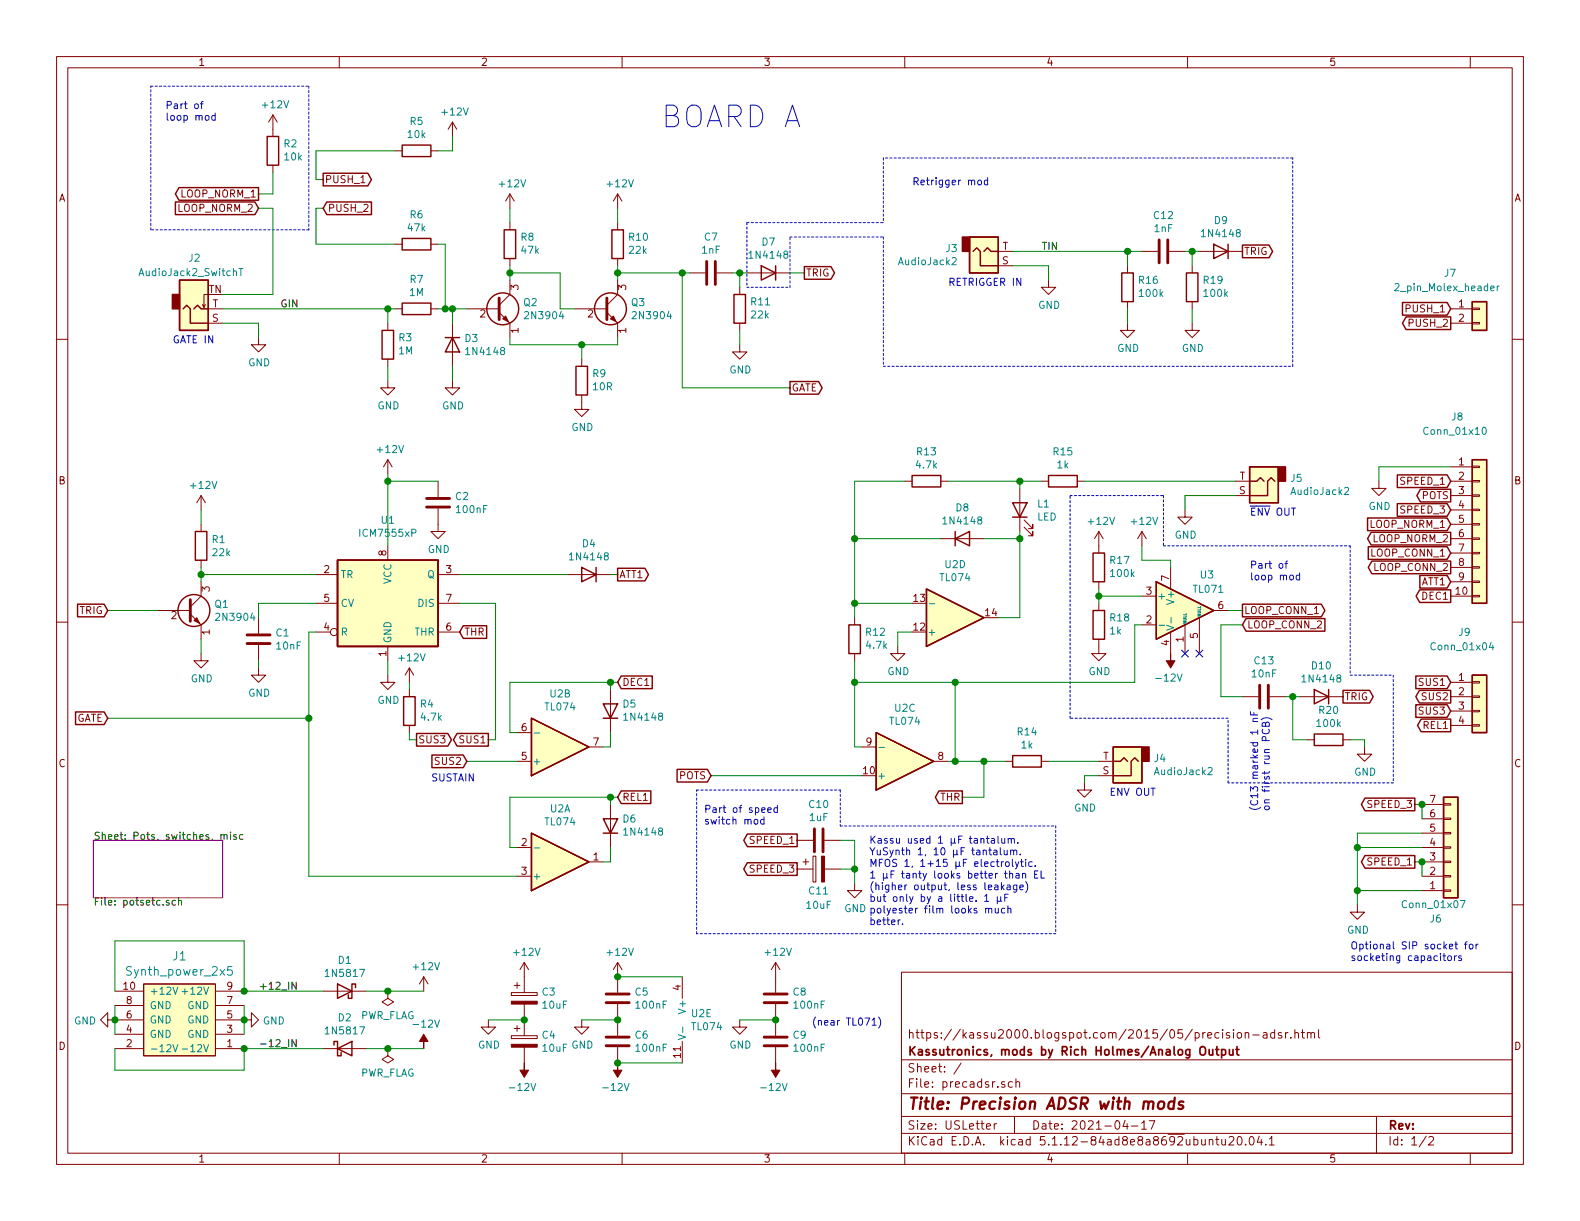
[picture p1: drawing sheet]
<svg xmlns="http://www.w3.org/2000/svg" width="279mm" height="216mm" viewBox="0 0 279 216" stroke-linecap="round" stroke-linejoin="round" font-family="sans-serif">
<g fill="none" stroke="#840000" stroke-width=".18">
<path d="M10 10h259.4v195.9h-259.4zM12 12h255.4v191.9h-255.4zM60 10v2M110 10v2M160 10v2M210 10v2M260 10v2M48.3 20.3l-.8 1.3M48.3 20.3v3.8M48.3 29.2v1.3M48.3 20.3l.7 1.3M69.8 26.7h1.3"/>
<path d="M76.2 26.7h1.3M80 21.6l-.8 1.3M80 21.6v2.5M80 21.6l.8 1.3M90.2 34.3l-.8 1.3M90.2 34.3v2.5M90.2 39.4v1.2M90.2 34.3l.7 1.3M109.2 34.3v2.5M109.2 39.4v1.2M109.2 34.3l-.7 1.3M109.2 34.3l.8 1.3"/>
<path d="M10 60h2M36.3 53.8l-.2 .6M36.8 52.1h-.7v2.3l-.3-.6M36.8 54.6h2.6M36.8 57.2h2.6M45.7 59.7v1.3h1.3l-1.3 1.2-1.3-1.2h1.3M68.6 57.2v1.2M69.8 54.6h1.3M69.8 43.2h1.3M76.2 54.6h1.3M76.2 43.2h1.3M80 57.2v7.6"/>
<path d="M82.5 54.6h5.8M88.3 55.2l1.9 2v2.5M90.2 45.7v1.3M90.2 49.5v2.6l-1.9 1.9M101.6 54.6h5.7M107.3 55.2l1.9 2v2.5M109.2 45.7v1.3M109.2 49.5v2.6l-1.9 1.9M121.9 48.3h2.8M126.7 48.3h2.8M130.8 50.8v1.3M130.8 57.2v1.2"/>
<path d="M132.1 48.3h7.6M176.5 44.5h2.6M176.5 47h2.6M185.4 49.5v1.3h1.3l-1.3 1.3-1.3-1.3h1.3M199.4 57.2v1.2h1.3l-1.3 1.3-1.3-1.3h1.3M199.4 47v1.3M199.4 53.3v1.3M201.9 44.5h2.8M206.8 44.5h2.7M210.8 57.2v1.2h1.3l-1.3 1.3-1.3-1.3h1.3M210.8 47v1.3M210.8 53.3v1.3"/>
<path d="M212.1 44.5h7.6M256.5 54.6h3.8M256.5 57.2h3.8M260.3 57h1.3v.3h-1.3zM260.3 54.5h1.3v.2h-1.3zM267.4 60h2M68.6 67.3v1.3h1.2l-1.2 1.3-1.3-1.3h1.3M68.6 63.5v1.3M80 67.3v1.3h1.3l-1.3 1.3-1.3-1.3h1.3M102.9 69.9v2.5h1.2l-1.2 1.3-1.3-1.3h1.3M102.9 63.5v1.3M130.8 61v1.2h1.3l-1.3 1.3-1.3-1.3h1.3"/>
<path d="M35.6 87.6v2.6M35.6 92.7v1.3M35.6 99.1v1.2M35.6 87.6l-.8 1.3M35.6 87.6l.7 1.3M68.6 81.3v2.5M68.6 96.5v2.6M68.6 81.3l-.8 1.3M68.6 81.3l.7 1.3M77.5 89.9v4.1h1.2l-1.2 1.3-1.3-1.3h1.3M77.5 85.1v2.8M160 85.1h1.3"/>
<path d="M166.4 85.1h1.2M166.4 95.3h7.6M180.3 86.4v7.6M181.1 93.2l1.5 1.5v-.7v.7h-.7M181.1 91.9l1.5 1.6v-.8v.8h-.7M184.1 85.1h1.3M190.5 85.1h1.3M194.3 94v3.8M194.3 94l-.8 1.3M194.3 94l.8 1.3M201.9 94l-.7 1.3M201.9 94v2.5"/>
<path d="M201.9 94l.8 1.3M209.5 90.2v1.2h1.3l-1.3 1.3-1.2-1.3h1.2M218.4 85.1h2.6M218.4 87.6h2.6M243.8 85.1v1.3h1.3l-1.3 1.2-1.2-1.2h1.2M256.5 82.6h3.8M256.5 85.1h3.8M256.5 87.6h3.8M256.5 90.2h3.8M256.5 92.7h3.8M256.5 95.3h3.8M256.5 97.8h3.8"/>
<path d="M260.3 97.7h1.3v.2h-1.3zM260.3 95.1h1.3v.3h-1.3zM260.3 90h1.3v.3h-1.3zM260.3 87.5h1.3v.3h-1.3zM260.3 85h1.3v.2h-1.3zM260.3 82.4h1.3v.3h-1.3zM260.3 92.6h1.3v.2h-1.3zM10 110h2M27.9 108h5.8M33.7 108.6l1.9 1.9v2.5M35.6 115.6v1.2h1.2l-1.2 1.3-1.3-1.3h1.3M35.6 102.9v2.5l-1.9 1.9"/>
<path d="M45.7 118.1v1.3h1.3l-1.3 1.3-1.3-1.3h1.3M45.7 109.2v2.8M45.7 114v2.8M55.9 101.6h3.8M55.9 111.8h2.5M55.9 106.7h3.8M68.6 119.4v1.3h1.2l-1.2 1.2-1.3-1.2h1.3M68.6 114.3v2.5M72.4 118.1v2.6M72.4 118.1l-.8 1.3M72.4 118.1l.8 1.3M77.5 101.6h3.8"/>
<path d="M77.5 111.8h3.8M77.5 106.7h3.8M100.3 101.6h7.6M151.1 109.2v1.3M151.1 115.6v1.2M158.7 114.3v1.3h1.3l-1.3 1.2-1.2-1.2h1.2M194.3 113v2.6h1.3l-1.3 1.2-1.3-1.2h1.3M194.3 102.9v1.2M194.3 106.7v1.3M201.9 105.4h2.6M201.9 110.5h2.6M207 100.3v3.8"/>
<path d="M207 111.8v3.8M209.5 110.5v5.1M212.1 109.2v6.4M214.6 108h2.6M256.5 105.4h3.8M256.5 100.3h3.8M256.5 102.9h3.8M260.3 100.2h1.3v.3h-1.3zM260.3 102.7h1.3v.3h-1.3zM260.3 105.3h1.3v.2h-1.3zM267.4 110h2M72.4 121.9v1.3"/>
<path d="M72.4 128.3v1.2M91.4 134.6h2.6M91.4 129.5h2.6M104.1 132.1h2.6M107.9 121.9v7.6M152.4 132.1h2.5M165.1 134.6h2.5M177.8 134.6h1.3M184.1 134.6h1.3M191.8 138.4v1.3h1.2l-1.2 1.3-1.3-1.3h1.3M194.3 134.6h2.5M194.3 137.2h2.5"/>
<path d="M219.7 123.2h2.8M224.5 123.2h2.8M229.9 123.2h7.6M231.1 130.8h1.3M237.5 130.8h1.3M241.3 132.1v1.3h1.3l-1.3 1.2-1.3-1.2h1.3M256.5 120.7h3.8M256.5 123.2h3.8M256.5 125.7h3.8M256.5 128.3h3.8M260.3 128.1h1.3v.3h-1.3zM260.3 125.6h1.3v.3h-1.3z"/>
<path d="M260.3 120.5h1.3v.3h-1.3zM260.3 123.1h1.3v.2h-1.3zM10 160h2M91.4 154.9h2.6M91.4 149.9h2.6M104.1 152.4h2.6M107.9 142.2v7.7M141 148.6h2.8M141 153.7h2.8M142 152.4h1M142.5 151.9v1M143.8 151.4h.5v4.6h-.5z"/>
<path d="M145.8 148.6h2.8M145.8 153.7h2.8M151.1 156.2v1.3h1.3l-1.3 1.3-1.2-1.3h1.2M251.5 152.4h3.8M251.5 157.5h3.8M251.5 154.9h3.8M251.5 149.9h3.8M251.5 147.3h3.8M251.5 144.8h3.8M251.5 142.2h3.8M255.3 144.7h1.2v.2h-1.2zM255.3 142.1h1.2v.3h-1.2z"/>
<path d="M255.3 147.2h1.2v.2h-1.2zM255.3 152.3h1.2v.2h-1.2zM255.3 154.8h1.2v.3h-1.2zM255.3 157.4h1.2v.2h-1.2zM255.3 149.7h1.2v.3h-1.2zM267.4 160h2M20.3 175.3h5.1M20.3 177.8h5.1M25.4 174h12.7v12.7h-12.7zM38.1 175.3h5.1M38.1 177.8h5.1M57.1 175.3h7.7"/>
<path d="M68.6 175.3v1.2l-1 .7 1 .6 1-.6-1-.7M68.6 175.3h.1M74.9 172.7l-.7 1.3M74.9 172.7v2.6M74.9 172.7l.8 1.3M90.4 175.5h4.6v.5h-4.6zM90.9 174.2h1M91.4 173.7v1.1M92.7 170.2v5.3M92.7 177.5v5.6M92.7 170.2l-.8 1.3M92.7 170.2l.8 1.3"/>
<path d="M109.2 170.2v5.3M109.2 177.5v5.6M109.2 170.2l-.7 1.3M109.2 170.2l.8 1.3M120.6 172.7v3.8M137.2 170.2l-.8 1.3M137.2 170.2v5.3M137.2 177.5v5.6M137.2 170.2l.7 1.3M159.4 171.9h108v32h-108zM240 160v1.3h1.3l-1.3 1.3-1.2-1.3h1.2M19 180.3v-1.2l-1.2 1.2 1.2 1.3v-1.3h6.4"/>
<path d="M20.3 185.4h5.1M20.3 182.9h5.1M38.1 180.3h6.3v1.3l1.3-1.3-1.3-1.2v1.2M38.1 185.4h5.1M38.1 182.9h5.1M57.1 185.4h7.7M68.6 185.4v1.3l-1 .6 1 .7 1-.7-1-.6M68.6 185.4h.1M86.4 180.3v1.3h1.2l-1.2 1.3-1.3-1.3h1.3M90.4 183.1h4.6v.5h-4.6zM90.9 181.9h1M91.4 181.4v1"/>
<path d="M92.7 185.2v2.8M102.9 180.3v1.3h1.2l-1.2 1.3-1.3-1.3h1.3M109.2 185.2v2.8M120.6 184.2v3.8M130.8 180.3v1.3h1.3l-1.3 1.3-1.3-1.3h1.3M137.2 185.2v2.8M159.4 197.4h108M159.4 193.4h108M159.4 187.4h108M170 188l-1.3 1.9M174.4 199.2l.8-.2-.1-.2-.4-.1-.3 .2 .1 .7h.6M175.8 198.7v1"/>
<path d="M176.2 198.7l-.3 .1-.1 .2M177.7 191.3a.37 .37 0 0 0-.6 .2l.1 .2 .5 .1v.2l-.2 .3-.4-.1M179 191.3h-.4l-.3 .2 .1 .6 .2 .2 .4-.1M179.4 197.4v3M179.7 191.4v-.1a.37 .37 0 0 1 .6 .2v.8M179.7 190.8v1.5M199 198.1l-.4 1.1h.9M199.3 198.7v1M200.1 199.1h1.1M201.9 198.6l.4-.4v1.5M201.9 199.7h.8M203.2 198.2h1l-.6 1.5"/>
<path d="M217.4 182.7l-.4-.1-.2 .2 .1 .2 .5 .1v.4h-.6M218.1 182.1v.1M218.1 182.6v1M218.8 182.7l.2-.1 .5 .1v.7l-.2 .2-.5-.2zM220.2 182.7l.2-.1 .4 .1v.9M220.2 182.6v1M221.5 183h1.2M223.4 182.7h.6l.1 .9M224.1 182.9l-.6 .1a.29 .29 0 0 0-.2 .3 .29 .29 0 0 0 .2 .3l.6-.1M225.4 182.7l-.4-.1-.3 .3 .1 .5 .2 .2 .4-.1M225.4 182.1v1.5M226.6 182.7a.37 .37 0 0 0-.6 .1l.1 .2 .5 .1 .1 .2-.2 .3-.5-.1"/>
<path d="M227.3 182.6v1M227.8 182.6l-.5 .3M228.3 183.4v.2M229 182.7l.2-.1 .3 .1 .1 .9M229 182.1v1.5M230.1 182.6h.6M230.3 182.1v1.3l.4 .2M231.2 182.7l.2-.1 .3 .1 .1 .9M231.2 182.6v1M231.8 182.8l.2-.2 .4 .1 .1 .9M233.2 182.1v1.3l.2 .2M243.4 197.4v6.5"/>
<path d="M60 203.9v2M110 203.9v2M159.4 200.4h108M160 203.9v2M210 203.9v2M213.8 201.6l.2-.1h.4l.1 1M213.8 201.5v1M215 201.5h.5M215.2 201v1.3l.3 .2M216.1 201.5v.8a.37 .37 0 0 0 .6 0M216.7 201.5v1M217.3 201.1l.3-.1h.3l.2 .1 .1 .3-.1 .2-.8 .9h.9"/>
<path d="M218.9 201.1l.2-.1a.8 .8 0 0 1 .6 .7 .8 .8 0 0 1-.6 .8l-.2-.2-.1-.4zM220.3 202.3v.2M221.1 201.1l.2-.1a.8 .8 0 0 1 .5 .7 .8 .8 0 0 1-.5 .8l-.2-.2-.2-.4zM222.7 200.9l-.4 1.1h1M223 201.5v1M223.8 202.3v.2M224.5 201.4l.4-.4v1.5M224.5 202.5h.8M252.2 200.9l-1.2 1.9M252.7 201.1l.2-.1h.3l.3 .4-.9 1.1h.9M260 203.9v2"/>
<circle cx="59.1" cy="111.8" r=".63"/>
</g>
<path d="M205 194.9a.53 .53 0 0 1 .5-.2 .53 .53 0 0 1 .4 .4l-.1 .6a.56 .56 0 0 1-.5 .4 .56 .56 0 0 1-.6-.4zM207.6 194.8a.68 .68 0 0 0-.9 .3v.8l.2 .2 .6-.1M207.7 194.1l-.2 2M209.3 194.8h-.5h-.2l-.1 .3 .2 .3 .5 .1v.3l-.1 .2-.2 .1-.5-.1" fill="none" stroke="#840000" stroke-width=".41"/>
<path d="M212.2 185.3a.5 .5 0 0 1 .6-.2 .5 .5 0 0 1 .4 .5v.5a.5 .5 0 0 1-.5 .5 .5 .5 0 0 1-.5-.5zM213.8 185.6v.8a.37 .37 0 0 0 .7 0M214.5 185.6v1M215 185.6h.5M215.2 185.1v1.3l.3 .2M216 185.6h.5l.2 .3v.5l-.2 .2-.5-.1M216 185.6v1.5M217.4 185.6v.9l.4 .1 .2-.2M218 185.6v1M218.5 185.6h.6M218.7 185.1v1.3l.4 .2" fill="none" stroke="#840000" stroke-width=".3"/>
<path d="M16.5 148.6h22.9v10.2h-22.9z" fill="none" stroke="#840084" stroke-width=".18"/>
<g fill="none" stroke="#000" stroke-width=".18">
<path d="M29.9 159.3l-.3-.1-.2 .2 .1 .2 .4 .1v.3h-.5M31 159.3l-.3-.1-.3 .2 .2 .6h.4M31.6 159.3l.1-.1 .4 .1v.7M31.6 158.8v1.2M39.1 147.7l.1-.1h.3l.1 .8M39.1 147.6v.8M39.6 147.8l.2-.2h.3l.1 .8M40.8 147.1v.2M40.8 147.6v.8M41.8 147.6h-.3l-.2 .2 .1 .1 .4 .2v.3h-.5M43 147.6h-.4l-.3 .2 .2 .6h.5M52.4 173.7v1.2l-.8-1.2v1.2"/>
<path d="M52.4 183.8v1.3l-.8-1.3v1.3"/>
</g>
<g fill="#840000" stroke="#840000" stroke-width=".18">
<path d="M92.7 188v1.2h.8l-.8 1.3-.8-1.3h.8z"/>
<path d="M90.4 184.7h4.6v.5h-4.6z"/>
<path d="M109.2 188v1.2h.8l-.8 1.3-.7-1.3h.7z"/>
<path d="M145.3 151.4h.5v4.6h-.5z"/>
<path d="M74.9 182.9l.8 1.3h-.8v1.2v-1.2h-.7z"/>
<path d="M90.4 177h4.6v.5h-4.6z"/>
<path d="M88.9 56.4l.5-.5 .5 1z"/>
<path d="M137.2 188v1.2h.7l-.7 1.3-.8-1.3h.8z"/>
<path d="M207 115.6v1.2h.8l-.8 1.3-.8-1.3h.8z"/>
<path d="M34.8 109.2l.5 1-1-.5z"/>
<path d="M107.9 56.4l.6-.5 .5 1z"/>
</g>
<g fill="none" stroke="#840000" stroke-width=".51">
<path d="M88.3 52.7v3.8M107.3 52.7v3.8M125 46.2v4.1M126.5 46.2v4.1M205 42.4v4.1M206.5 42.4v4.1M75.4 89.7h4.1M75.4 88.1h4.1M33.7 106v3.9M43.7 113.8h4.1M43.7 112.3h4.1M222.8 121.2v4"/>
<path d="M224.3 121.2v4M144 146.6v4M145.5 146.6v4M107.2 177.3h4.1M107.2 175.8h4.1M135.1 177.3h4.1M135.1 175.8h4.1M107.2 184.9h4.1M107.2 183.4h4.1M135.1 184.9h4.1M135.1 183.4h4.1"/>
</g>
<g fill="#ffffc2" stroke="#ffffc2" stroke-width=".18">
<path d="M260.3 81.3h2.6v25.4h-2.6z"/>
<path d="M260.3 53.3h2.6v5.1h-2.6z"/>
<path d="M260.3 119.4h2.6v10.1h-2.6z"/>
<path d="M255.3 141h2.5v17.8h-2.5z"/>
<path d="M163.8 104.1l10.2 5.1-10.2 5.1z"/>
<path d="M94 127l10.1 5.1-10.1 5.1z"/>
<path d="M154.9 129.5l10.2 5.1-10.2 5.1z"/>
<path d="M31.7 49.5h5.1v8.9h-5.1z"/>
<path d="M59.7 99.1h17.8v15.2h-17.8z"/>
<path d="M171.4 41.9h5.1v6.4h-5.1z"/>
<path d="M221 82.6h5.1v6.3h-5.1z"/>
<path d="M25.4 174h12.7v12.7h-12.7z"/>
<path d="M94 147.3l10.1 5.1-10.1 5.1z"/>
<path d="M204.5 102.9l10.1 5.1-10.1 5z"/>
<path d="M196.8 132.1h5.1v6.3h-5.1z"/>
</g>
<g fill="none" stroke="#840000" stroke-width=".25">
<path d="M31 35.7h14.1l.6 1.1-.6 1.1h-14.1zM31.6 33.2h14.1v2.2h-14.1l-.6-1.1zM47.2 24.1h2.1v5.1h-2.1zM57.1 30.6h7.9l.7 1.2-.7 1.1h-7.9zM57.8 35.7h7.9v2.2h-7.9l-.7-1.1zM71.1 25.7h5.1v2h-5.1zM31.7 49.5h5.1v8.9h-5.1zM32.4 54.6l.6-.6 .7 .6v2.6h3.1M34.3 54.6l.6-.6 .7 .6h1.2M67.6 58.4h2v5.1h-2zM71.1 42.2h5.1v2h-5.1zM71.1 53.6h5.1v2h-5.1z"/>
<path d="M78.7 59.7h2.6M80 59.7l1.3 2.5h-2.6zM89.2 40.6h2v5.1h-2zM108.2 40.6h2v5.1h-2zM129.8 52.1h2v5.1h-2zM134.6 47l2.6 1.3-2.6 1.2zM137.2 47v2.5M142.2 47.1h4.7l.7 1.2-.7 1.1h-4.7zM171.4 41.9h5.1v6.4h-5.1zM172.1 44.5l.6-.7 .7 .7v2.5h3.1M174 44.5l.6-.7 .7 .7h1.2M198.4 48.3h2v5h-2z"/>
<path d="M209.8 48.3h2v5h-2zM214.6 43.2l2.6 1.3-2.6 1.2zM217.2 43.2v2.5M219.7 43.3h4.7l.6 1.2-.6 1.1h-4.7zM248 53.5h7.9l.6 1.1-.6 1.1h-7.9zM248.6 56h7.9v2.3h-7.9l-.6-1.1zM260.3 53.3h2.6v5.1h-2.6zM101.9 64.8h2v5.1h-2zM139.7 67.5h5.1l.6 1.1-.6 1.1h-5.1zM34.5 94h2.1v5.1h-2.1zM59.7 99.1h17.8v15.2h-17.8zM161.3 84.1h5.1v2h-5.1z"/>
<path d="M168.9 95.3l2.5-1.3v2.5zM168.9 94v2.5M179.1 88.9h2.5l-1.3 2.5zM179.1 91.4h2.5M185.4 84.1h5.1v2h-5.1zM193.3 97.8h2v5.1h-2zM221 82.6h5.1v6.3h-5.1zM221 85.1h1.2l.7-.6 .6 .6M225.4 85.1l-.6-.6-.6 .6v2.5h-3.2M241.8 91.6h14.1l.6 1.1-.6 1.1h-14.1zM242 96.7h13.9l.6 1.1-.6 1.1h-13.9zM242.5 94.1h14v2.3h-14l-.7-1.1z"/>
<path d="M242.6 99.2h13.9v2.2h-13.9l-.6-1.1zM247.1 84h8.8l.6 1.1-.6 1.1h-8.8zM247.1 89.1h8.8l.6 1.1-.6 1.1h-8.8zM251.2 86.5h5.3v2.2h-5.3l-.7-1.1zM260.3 81.3h2.6v25.4h-2.6zM13.7 106.8h4.7l.6 1.2-.6 1.1h-4.7zM81.9 110.6h4.2v2.3h-4.2l-.6-1.1zM102.9 100.3l2.5 1.3-2.5 1.3zM105.4 100.3v2.6M109.2 100.5h4.8l.7 1.1-.7 1.1h-4.8zM109.9 119.5h5.4v2.3h-5.4l-.7-1.1zM150.1 110.5h2v5.1h-2z"/>
<path d="M163.8 104.1l10.2 5.1-10.2 5.1zM193.3 108h2v5h-2zM204.5 102.9l10.1 5.1-10.1 5zM219.7 106.8h14l.6 1.2-.6 1.1h-14zM220.3 109.4h14v2.2h-14l-.6-1.1zM250.4 119.5h5.5l.6 1.2-.6 1.1h-5.5zM251.1 104.3h5.4v2.2h-5.4l-.7-1.1zM251.1 101.8h4.8l.6 1.1-.6 1.1h-4.8zM260.3 119.4h2.6v10.1h-2.6zM13.4 125.9h5l.6 1.1-.6 1.1h-5zM71.4 123.2h2v5.1h-2zM73.7 129.7h5.5l.6 1.1-.6 1.1h-5.5z"/>
<path d="M76.4 133.5h5.5l.6 1.1-.6 1.1h-5.5zM80.8 129.7h5.6v2.2h-5.6l-.6-1.1zM94 127l10.1 5.1-10.1 5.1zM106.7 124.5h2.5l-1.3 2.5zM106.7 127h2.5M109.9 139.9h5.2v2.2h-5.2l-.7-1.1zM119.7 136h5.4l.6 1.2-.6 1.1h-5.4zM154.9 129.5l10.2 5.1-10.2 5.1zM166 139.9h4.2v2.2h-4.2l-.6-1.1zM179.1 133.6h5v2h-5zM196.8 132.1h5.1v6.3h-5.1zM196.8 134.6h1.3l.7-.6 .6 .6"/>
<path d="M201.3 134.6l-.6-.6-.7 .6v2.6h-3.2M232.4 129.8h5.1v2h-5.1zM232.4 121.9l2.5 1.3-2.5 1.3zM234.9 121.9v2.6M237.5 122.1h4.7l.6 1.1-.6 1.1h-4.7zM250.4 124.6h5.5l.6 1.1-.6 1.1h-5.5zM251 122.1h5.5v2.2h-5.5l-.6-1.1zM251.3 127.2h5.2v2.2h-5.2l-.6-1.1zM94 147.3l10.1 5.1-10.1 5.1zM106.7 144.8h2.5l-1.3 2.5zM106.7 147.3h2.5M132.2 147.5h8.8v2.2h-8.8l-.7-1.1z"/>
<path d="M132.2 152.6h8.8v2.2h-8.8l-.7-1.1zM241.4 141.1h8.8v2.3h-8.8l-.7-1.2zM241.4 151.3h8.8v2.2h-8.8l-.7-1.1zM255.3 141h2.5v17.8h-2.5zM59.7 174l2.5 1.3-2.5 1.2zM62.9 174.6v-.6h-.7v2.5h-.6v-.6M59.1 184.8v-.6h.6v2.5h.6v-.6M59.7 185.4l2.5-1.2v2.5z"/>
<circle cx="88.9" cy="54.6" r="2.82"/>
<circle cx="107.9" cy="54.6" r="2.82"/>
<circle cx="34.3" cy="107.9" r="2.82"/>
</g>
<g fill="none" stroke="#008484" stroke-width=".18">
<path d="M42.2 47.5h.8M42.6 47.5v1.2M168.4 45.7l.5-.2 .2 .4-.1 .2-.7 .7h.8M264.8 50.6v.8M265.1 50.6h-.2l-.1 .2M262.2 75.7l.2-.2a.69 .69 0 0 1 .4 .7 .69 .69 0 0 1-.4 .6l-.2-.2-.1-.3zM237.8 86.3l.5-.1 .2 .3-.1 .2-.7 .8h.8M164.3 106.8h1M205 110.6h.9M206.3 110.6l1.3 .4-1.3 .4M207.1 109.2v1M263.7 113.6l-.3 .9h.8"/>
<path d="M264 114.1v.8M94.5 129.6h1M155.4 132.2h1M213.6 135.8l.5-.1 .3 .4-.1 .2-.7 .7h.8M94.5 149.9h1M258.2 159.2h.9l-.6 1.3M30.6 174.5l.4 1.3 .4-1.3M32.2 175.3h1M41 170.9h-.7l-.1 .7 .2-.1 .5 .1 .2 .2-.1 .5-.2 .1h-.4l-.2-.1M30.6 184.7l.4 1.3 .4-1.3M32.2 185.5h1M119.9 183l1.3 .4-1.3 .4"/>
<path d="M120.7 181.6v.9"/>
</g>
<g fill="#840000" stroke="#840000" stroke-width=".25">
<path d="M30.5 52.1h1.2v2.5h-1.2z"/>
<path d="M170.2 41.9h1.2v2.6h-1.2z"/>
<path d="M226.1 82.6h1.2v2.5h-1.2z"/>
<path d="M201.9 132.1h1.3v2.5h-1.3z"/>
</g>
<g fill="none" stroke="#0000c2" stroke-width=".18" stroke-dasharray=".4 .4">
<path d="M26.7 15.2h27.9M54.6 15.2v25.4M132.1 39.4v11.4M132.1 39.4h24.1M156.2 27.9v11.5M228.6 27.9h-72.4M26.7 40.6v-25.4M54.6 40.6h-27.9M132.1 50.8h7.6M139.7 50.8v-8.9M139.7 41.9h16.5M156.2 41.9v22.9"/>
<path d="M156.2 64.8h72.4M228.6 64.8v-36.9M189.2 87.6h16.5M205.7 87.6v8.9M205.7 96.5h33.1M238.8 96.5v22.9M238.8 119.4h7.6M246.4 119.4v19M123.2 139.7h25.4M148.6 139.7v6.4M189.2 127v-39.4M217.2 127h-28"/>
<path d="M217.2 138.4v-11.4M246.4 138.4h-29.2M148.6 146.1h38.1M186.7 146.1v19M123.2 165.1v-25.4M186.7 165.1h-63.5"/>
</g>
<g fill="none" stroke="#008400" stroke-width=".18">
<path d="M45.7 36.8h2.6v15.3h-8.9M48.3 30.5v3.8h-2.6M57.1 36.8h-1.2v6.4h13.9M69.8 26.7h-13.9v5.1h1.2M80 24.1v2.6h-2.5M90.2 36.8v2.6M109.2 36.8v2.6M39.4 57.2h6.3v2.5M39.4 54.6h30.4M68.6 54.6v2.6M77.5 54.6h5M77.5 43.2h1.2v11.4"/>
<path d="M80 54.6v2.6M90.2 48.3h8.9v6.3h2.5M90.2 59.7v1.3h19v-1.3M90.2 47v2.5M109.2 48.3h12.7M109.2 47v2.5M120.6 48.3v20.3h19.1M129.5 48.3h2.6M130.8 48.3v2.5M130.8 58.4v2.6M139.7 48.3h2.5M179.1 47h6.3v2.5"/>
<path d="M179.1 44.5h22.8M199.4 44.5v2.5M199.4 54.6v2.6M209.5 44.5h2.6M210.8 44.5v2.5M210.8 54.6v2.6M68.6 64.8v2.5M80 64.8v2.5M102.9 61v2.5M35.6 90.2v2.5M68.6 85.1h8.9M68.6 83.8v12.7"/>
<path d="M151.1 95.3h15.3M160 85.1h-8.9v24.1M167.6 85.1h16.5M174 95.3h6.3M180.3 85.1v1.3M180.3 94v15.2h-3.8M191.8 85.1h26.6M201.9 96.5v2.6h5.1v1.2M218.4 87.6h-8.9v2.6M256.5 82.6h-12.7v2.5M19 108h8.9M35.6 101.6h20.3"/>
<path d="M35.6 100.3v2.6M35.6 113v2.6M45.7 116.8v1.3M55.9 111.8h-1.3v43.1h36.8M55.9 106.7h-10.2v2.5M68.6 116.8v2.6M81.3 106.7h6.3v24.1h-1.2M81.3 101.6h19M107.9 101.6h1.3M151.1 116.8v15.3h1.3M151.1 106.7h10.2M161.3 111.8h-2.6v2.5"/>
<path d="M194.3 105.4h7.6M194.3 104.1v2.6M201.9 110.5h-1.2v10.2h-49.6M217.2 108h2.5M219.7 110.5h-3.8v12.7h3.8M19 127h35.6M72.4 129.5v1.3h1.3M72.4 120.7v1.2M82.5 134.6h8.9M107.9 120.7v1.2M107.9 129.5v2.6h-1.2M109.2 120.7h-19v8.8h1.2"/>
<path d="M125.7 137.2h26.7M167.6 134.6h10.2M168.9 120.7v13.9M174 134.6v6.4h-3.8M185.4 134.6h8.9M194.3 137.2h-2.5v1.2M227.3 123.2h2.6M228.6 123.2v7.6h2.5M238.8 130.8h2.5v1.3M107.9 149.9v2.5h-1.2M107.9 141v1.2M109.2 141h-19v8.9h1.2"/>
<path d="M148.6 148.6h2.5v7.6M148.6 153.7h2.5M240 157.5h11.5M240 149.9h11.5M250.2 142.2h1.3v2.6M250.2 152.4h1.3v2.5M251.5 147.3h-11.5v12.7M20.3 175.3v-8.9h22.9v8.9h13.9M20.3 177.8v5.1M43.2 177.8v5.1M64.8 175.3h10.1M109.2 172.7h11.4"/>
<path d="M20.3 185.4v3.8h22.9v-3.8h13.9M64.8 185.4h10.1M86.4 180.3h6.3M102.9 180.3h6.3M109.2 188h11.4M130.8 180.3h6.4"/>
</g>
<g fill="none" stroke="#0000c2" stroke-width=".18">
<path d="M34.5 18.4h.3l.3 .2v.4l-.3 .2h-.3l-.1-.2zM35.4 18.4h.5M35.9 17.9l-.3 .2v1.1M38 20v1.3M38 20.5l-.3-.1-.3 .3 .2 .5h.4M173 31.9h.3l.2 .1v.6l-.3 .1-.3-.2zM174.7 31.9h-.4l-.2 .2 .1 .5h.5M174.7 31.4v1.3M226.2 99.8l.2-.2 .4 .2v.5l-.1 .1-.3 .1-.2-.1zM227.2 99.6h.5M227.7 99.2l-.3 .2v1.1M229.8 101.8l-.4-.1-.2 .2 .1 .6h.5"/>
<path d="M229.8 101.3v1.2M221.1 125.8v.6h1.3M221.6 127.6h.8M221.7 126v.4M222.4 127l-.8 .1v.3l.1 .2M223 127.3a1.47 1.47 0 0 1 1.9 0M223.3 129a.51 .51 0 0 0 0 .6 .51 .51 0 0 0 .6 .1 .46 .46 0 0 0 .5-.2 .46 .46 0 0 0-.1-.5M223.8 128l.2-.3h.2l.3 .2v.5h-1.3l.1-.6h.2l.2 .1 .1 .5M133.5 144.9h.3l.2 .1-.1 .7h-.3l-.3-.2zM135.1 144.9h-.4l-.2 .2 .1 .6h.5M135.1 144.4v1.3M135.8 143.2l.6-.1-.1-.2-.3-.1-.2 .2v.6h.5"/>
<path d="M137.5 142.9l-.4-.1-.2 .3 .1 .5h.5M137.5 142.4v1.3M172.6 159.3v.1M174.1 158.5l.4-.4v1.3M174.1 159.4h.7M175.3 148.3h.5l.1 .8M175.7 150.4h.5l.1 .8M175.9 148.6h-.5l-.1 .2 .1 .3 .5-.1M176.3 150.6l-.4 .1-.2 .2v.2h.6M176.4 158.5v1.3M176.5 147.8v1.1l.2 .2M176.9 149.9v1.1l.2 .2"/>
<path d="M177 159.2l.1 .2M177 158.5l-.1 .8-.4 .1-.1-.2M177.1 156.1v1.2M177.1 148.3l.1 .7 .3 .1 .2-.1M177.2 156.8l.4 .5M177.6 150.3v.8l.3 .1 .2-.2M177.6 156.5l-.5 .5M177.7 148.3v.8M177.7 158.7h.4M177.9 152.4h.3l.2 .1v.7h-.3l-.3-.2zM178.1 156.5h.5v.8M178.1 150.3v.9"/>
<path d="M178.3 148.4l.2-.1h.3v.8M178.3 158.1h-.6v1.3M178.3 148.3v.8M178.5 154.6l.2-.2 .3 .1 .1 .8M178.5 154v1.3M178.6 156.8h-.4l-.1 .2v.3h.5M178.7 150.4l.2-.1 .3 .1v.8M178.7 150.3v.9M178.8 148.4l.2-.1h.3l.1 .8M179 151.9v1.1l.2 .2M179.2 150.5l.2-.2 .3 .1 .1 .8M179.6 152.4l.3 .8"/>
<path d="M179.7 154.5h.5v.8M179.8 156.5v1l-.2 .3-.4-.1M179.8 156.5h-.4l-.2 .2 .1 .6h.5M180 149v.1M180.2 152.4l-.5 1.1-.1 .1M180.2 154.7l-.4 .1-.2 .2 .1 .2h.5M180.3 156.9l.6-.1v-.3h-.4l-.2 .2 .1 .6h.5M180.4 151v.2M180.5 152.4h.4M180.6 151.9v1.1l.3 .2M180.8 154.6l.2-.2 .3 .1 .1 .8M180.8 154.4v.9"/>
<path d="M181.4 151.9v.2M181.4 155.9a1.47 1.47 0 0 1 0 1.9M181.4 152.4v.8M182.5 152.4h-.3l-.3 .2 .1 .6h.5M183 154.6h.4M183.1 153.1v.1M183.5 154h-.5v1.3h.5M184.1 154v1.3h.6M155.4 179.8a1.47 1.47 0 0 1 0 2M159.2 162.7h-.3l-.1 .2M159.6 163.4v.1M174.3 160.7l.2-.1 .3 .1v.7"/>
<path d="M174.3 160.6v.8M174.8 160.8l.2-.2 .3 .1 .1 .7M176 160.6v.8h.4l.1-.1M176.5 160.6v.8M177.7 160.7l-.4-.1-.2 .2 .1 .6h.5M178.2 160.7l.2-.1 .3 .1 .1 .7M178.2 160.2v1.2M255.1 169h.5M255.3 168.6v1.1l.3 .1M256.1 169.1l.3-.1 .2 .1 .1 .5-.2 .2h-.3l-.1-.1zM257.2 169v.8M257.3 167h.5"/>
<path d="M257.5 166.5v1.1l.3 .2M257.6 169l-.4 .2M258.4 169.1l-.3-.1-.2 .2 .1 .2 .4 .1v.3h-.5M259 167h.4M259.4 166.5l-.2 .2v1.1M259.9 167h.3l.2 .1 .1 .5-.2 .1-.3 .1-.1-.1zM261 167v.8M261.4 167l-.4 .2M154.2 180.4l.4-.4v1.3M154.2 181.3h.7"/>
</g>
<g fill="#008400" stroke="#008400" stroke-width=".25">
<circle cx="68.6" cy="175.3" r=".51"/>
<circle cx="194.3" cy="105.4" r=".51"/>
<circle cx="228.6" cy="123.2" r=".51"/>
<circle cx="20.3" cy="180.3" r=".51"/>
<circle cx="210.8" cy="44.5" r=".51"/>
<circle cx="130.8" cy="48.3" r=".51"/>
<circle cx="120.7" cy="48.3" r=".51"/>
<circle cx="43.2" cy="175.3" r=".51"/>
<circle cx="43.2" cy="180.3" r=".51"/>
<circle cx="168.9" cy="120.7" r=".51"/>
<circle cx="80" cy="54.6" r=".51"/>
<circle cx="43.2" cy="185.4" r=".51"/>
<circle cx="68.6" cy="185.4" r=".51"/>
<circle cx="151.1" cy="120.7" r=".51"/>
<circle cx="151.1" cy="106.7" r=".51"/>
<circle cx="199.4" cy="44.5" r=".51"/>
<circle cx="168.9" cy="134.6" r=".51"/>
<circle cx="151.1" cy="95.3" r=".51"/>
<circle cx="109.2" cy="188" r=".51"/>
<circle cx="108" cy="141" r=".51"/>
<circle cx="68.6" cy="85.1" r=".51"/>
<circle cx="151.1" cy="153.7" r=".51"/>
<circle cx="108" cy="120.7" r=".51"/>
<circle cx="109.2" cy="180.3" r=".51"/>
<circle cx="102.9" cy="61" r=".51"/>
<circle cx="180.3" cy="95.3" r=".51"/>
<circle cx="68.6" cy="54.6" r=".51"/>
<circle cx="78.7" cy="54.6" r=".51"/>
<circle cx="90.2" cy="48.3" r=".51"/>
<circle cx="54.6" cy="127" r=".51"/>
<circle cx="92.7" cy="180.3" r=".51"/>
<circle cx="174" cy="134.6" r=".51"/>
<circle cx="109.2" cy="172.7" r=".51"/>
<circle cx="180.3" cy="85.1" r=".51"/>
<circle cx="240" cy="157.5" r=".51"/>
<circle cx="240" cy="149.9" r=".51"/>
<circle cx="251.5" cy="152.4" r=".51"/>
<circle cx="251.5" cy="142.2" r=".51"/>
<circle cx="35.6" cy="101.6" r=".51"/>
<circle cx="137.2" cy="180.3" r=".51"/>
<circle cx="109.2" cy="48.3" r=".51"/>
</g>
<path d="M208.9 115l1.3 1.2M210.2 115l-1.3 1.2M211.5 115l1.2 1.2M212.7 115l-1.2 1.2" fill="none" stroke="#000084" stroke-width=".18"/>
<text font-size="5.3" fill="#0000c2" x="116.8" y="22.6">BOARD A</text>
<text font-size="2.8" fill="#840000" x="160.4" y="196.2">Title: Precision ADSR with mods</text>
<g font-size="2.1" fill="#008484">
<text x="22.7" y="172.5">Synth_power_2x5</text>
<text x="30.6" y="169.8">J1</text>
</g>
<g font-size="2.1" fill="#840000">
<text x="160.4" y="183.6">https://kassu2000.blogspot.com/2015/05/precision-adsr.html</text>
<text x="160.4" y="189.6">Sheet: /</text>
<text x="160.4" y="186.6">Kassutronics, mods by Rich Holmes/Analog Output</text>
<text x="160.4" y="192.3">File: precadsr.sch</text>
<text x="160.4" y="202.5">KiCad E.D.A. kicad 5.1.12-84ad8e8a8692ubuntu20.04.1</text>
<text x="160.4" y="199.7">Size: USLetter</text>
<text x="182.4" y="199.7">Date: 2021-04-17</text>
<text x="245.4" y="199.7">Rev:</text>
<text x="245.4" y="202.5">Id: 1/2</text>
</g>
<g font-size="1.8" fill="#840000">
<text x="35" y="11.6">1</text>
<text x="85" y="11.6">2</text>
<text x="135" y="11.6">3</text>
<text x="185" y="11.6">4</text>
<text x="235" y="11.6">5</text>
<text x="10.4" y="35.6">A</text>
<text x="32.1" y="34.9">LOOP_NORM_1</text>
<text x="57.4" y="32.4">PUSH_1</text>
<text x="267.8" y="35.6">A</text>
<text x="31.6" y="37.5">LOOP_NORM_2</text>
<text x="57.9" y="37.5">PUSH_2</text>
<text x="177.2" y="46.7">S</text>
<text x="177.3" y="44.2">T</text>
<text x="220" y="45.1">TRIG</text>
<text x="36.9" y="51.8">TN</text>
<text x="91.7" y="51.3" transform="rotate(-90 91.7 51.3)">3</text>
<text x="110.7" y="51.3" transform="rotate(-90 110.7 51.3)">3</text>
<text x="142.5" y="48.9">TRIG</text>
<text x="37.5" y="56.9">S</text>
<text x="37.6" y="54.4">T</text>
<text x="84.9" y="56.1">2</text>
<text x="91.7" y="58.9" transform="rotate(-90 91.7 58.9)">1</text>
<text x="104" y="56.1">2</text>
<text x="110.7" y="58.9" transform="rotate(-90 110.7 58.9)">1</text>
<text x="248.9" y="55.2">PUSH_1</text>
<text x="249.4" y="57.8">PUSH_2</text>
<text x="258" y="54.4">1</text>
<text x="258" y="56.9">2</text>
<text x="140" y="69.2">GATE</text>
<text x="258" y="82.3">1</text>
<text x="10.4" y="85.6">B</text>
<text x="219.1" y="87.4">S</text>
<text x="219.2" y="84.8">T</text>
<text x="247.8" y="85.7">SPEED_1</text>
<text x="251.5" y="88.3">POTS</text>
<text x="258" y="84.8">2</text>
<text x="258" y="87.4">3</text>
<text x="258" y="89.9">4</text>
<text x="267.8" y="85.6">B</text>
<text x="242.4" y="93.3">LOOP_NORM_1</text>
<text x="242.9" y="95.9">LOOP_NORM_2</text>
<text x="247.8" y="90.8">SPEED_3</text>
<text x="258" y="92.5">5</text>
<text x="258" y="95">6</text>
<text x="57.3" y="101.3">2</text>
<text x="68.3" y="98.3" transform="rotate(-90 68.3 98.3)">8</text>
<text x="78.9" y="101.3">3</text>
<text x="242.6" y="98.4">LOOP_CONN_1</text>
<text x="243.1" y="101">LOOP_CONN_2</text>
<text x="258" y="97.5">7</text>
<text x="258" y="100.1">8</text>
<text x="37.1" y="104.6" transform="rotate(-90 37.1 104.6)">3</text>
<text x="57.3" y="106.4">5</text>
<text x="78.9" y="106.4">7</text>
<text x="109.5" y="102.2">ATT1</text>
<text x="161.6" y="106.4">13</text>
<text x="202.7" y="105.2">3</text>
<text x="206.8" y="102.7" transform="rotate(-90 206.8 102.7)">7</text>
<text x="215.4" y="107.7">6</text>
<text x="251.3" y="103.5">ATT1</text>
<text x="251.6" y="106">DEC1</text>
<text x="257.5" y="105.2">10</text>
<text x="258" y="102.6">9</text>
<text x="14" y="108.6">TRIG</text>
<text x="30.3" y="109.5">2</text>
<text x="37.1" y="112.2" transform="rotate(-90 37.1 112.2)">1</text>
<text x="57.3" y="111.5">4</text>
<text x="78.9" y="111.5">6</text>
<text x="82.1" y="112.4">THR</text>
<text x="161.6" y="111.5">12</text>
<text x="174.3" y="109">14</text>
<text x="202.7" y="110.2">2</text>
<text x="209.3" y="113.5" transform="rotate(-90 209.3 113.5)">1</text>
<text x="211.8" y="112.9" transform="rotate(-90 211.8 112.9)">5</text>
<text x="220" y="108.6">LOOP_CONN_1</text>
<text x="220.5" y="111.1">LOOP_CONN_2</text>
<text x="68.3" y="116.1" transform="rotate(-90 68.3 116.1)">1</text>
<text x="206.8" y="114.1" transform="rotate(-90 206.8 114.1)">4</text>
<text x="110" y="121.3">DEC1</text>
<text x="237.7" y="123.8">TRIG</text>
<text x="251.1" y="121.3">SUS1</text>
<text x="251.7" y="123.8">SUS2</text>
<text x="258" y="120.4">1</text>
<text x="258" y="122.9">2</text>
<text x="258" y="125.5">3</text>
<text x="13.4" y="127.6">GATE</text>
<text x="73.9" y="131.4">SUS3</text>
<text x="81.5" y="131.4">SUS1</text>
<text x="92.2" y="129.3">6</text>
<text x="104.9" y="131.8">7</text>
<text x="153.2" y="131.8">9</text>
<text x="251.1" y="126.4">SUS3</text>
<text x="251.8" y="128.9">REL1</text>
<text x="258" y="128">4</text>
<text x="10.4" y="135.6">C</text>
<text x="77.1" y="135.3">SUS2</text>
<text x="92.2" y="134.4">5</text>
<text x="120.1" y="137.8">POTS</text>
<text x="152.7" y="136.9">10</text>
<text x="165.9" y="134.4">8</text>
<text x="195" y="136.9">S</text>
<text x="195" y="134.4">T</text>
<text x="267.8" y="135.6">C</text>
<text x="110" y="141.6">REL1</text>
<text x="166.3" y="141.6">THR</text>
<text x="242" y="142.9">SPEED_3</text>
<text x="252.9" y="142">7</text>
<text x="92.2" y="149.6">2</text>
<text x="132.7" y="149.2">SPEED_1</text>
<text x="252.9" y="149.6">4</text>
<text x="252.9" y="147.1">5</text>
<text x="252.9" y="144.5">6</text>
<text x="92.2" y="154.7">3</text>
<text x="104.9" y="152.1">1</text>
<text x="132.7" y="154.3">SPEED_3</text>
<text x="242" y="153">SPEED_1</text>
<text x="252.9" y="154.7">2</text>
<text x="252.9" y="152.1">3</text>
<text x="252.9" y="157.2">1</text>
<text x="21.9" y="175">10</text>
<text x="22.4" y="177.5">8</text>
<text x="40.2" y="177.5">7</text>
<text x="40.2" y="175">9</text>
<text x="120.4" y="175.1" transform="rotate(-90 120.4 175.1)">4</text>
<text x="10.4" y="185.6">D</text>
<text x="22.4" y="185.2">2</text>
<text x="22.4" y="182.6">4</text>
<text x="22.4" y="180.1">6</text>
<text x="40.2" y="185.2">1</text>
<text x="40.2" y="182.6">3</text>
<text x="40.2" y="180.1">5</text>
<text x="267.8" y="185.6">D</text>
<text x="120.4" y="187" transform="rotate(-90 120.4 187)">11</text>
<text x="35" y="205.5">1</text>
<text x="85" y="205.5">2</text>
<text x="135" y="205.5">3</text>
<text x="185" y="205.5">4</text>
<text x="235" y="205.5">5</text>
</g>
<g font-size="1.8" fill="#0000c2">
<text x="29.2" y="19.3">Part of</text>
<text x="29.2" y="21.3">loop mod</text>
<text x="161.3" y="32.8">Retrigger mod</text>
<text x="167.6" y="50.5">RETRIGGER IN</text>
<text x="30.5" y="60.7">GATE IN</text>
<text x="221" y="91.2">ENV OUT</text>
<text x="221" y="100.6">Part of</text>
<text x="221" y="102.6">loop mod</text>
<text x="76.2" y="138.2">SUSTAIN</text>
<text x="124.5" y="143.7">Part of speed</text>
<text x="196.6" y="140.7">ENV OUT</text>
<text x="222.5" y="143.5" transform="rotate(-90 222.5 143.5)">(C13 marked 1 nF</text>
<text x="224.5" y="143.5" transform="rotate(-90 224.5 143.5)">on first run PCB)</text>
<text x="124.5" y="145.8">switch mod</text>
<text x="153.7" y="149.2">Kassu used 1 µF tantalum.</text>
<text x="153.7" y="151.2">YuSynth 1, 10 µF tantalum.</text>
<text x="153.7" y="153.3">MFOS 1, 1+15 µF electrolytic.</text>
<text x="153.7" y="155.3">1 µF tanty looks better than EL</text>
<text x="149.3" y="161.3">GND polyester film looks much</text>
<text x="153.7" y="157.4">(higher output, less leakage)</text>
<text x="153.7" y="159.5">but only by a little. 1 µF</text>
<text x="153.7" y="163.6">better.</text>
<text x="238.8" y="167.9">Optional SIP socket for</text>
<text x="238.8" y="169.9">socketing capacitors</text>
<text x="143.5" y="181.4">(near TL071)</text>
</g>
<g font-size="1.8" fill="#008484">
<text x="46.6" y="19.2">+12V</text>
<text x="72.5" y="22.1">R5</text>
<text x="78.3" y="20.4">+12V</text>
<text x="50.2" y="26.1">R2</text>
<text x="50.4" y="28.4">10k</text>
<text x="72.2" y="24.4">10k</text>
<text x="88.5" y="33.1">+12V</text>
<text x="107.5" y="33.1">+12V</text>
<text x="72.2" y="40.9">47k</text>
<text x="72.5" y="38.6">R6</text>
<text x="204.1" y="38.7">C12</text>
<text x="204.2" y="41">1nF</text>
<text x="212.8" y="41.9">1N4148</text>
<text x="214.8" y="39.6">D9</text>
<text x="33.4" y="46.3">J2</text>
<text x="92.2" y="42.6">R8</text>
<text x="92.3" y="44.9">47k</text>
<text x="111.3" y="42.6">R10</text>
<text x="111.3" y="44.9">22k</text>
<text x="124.2" y="44.9">1nF</text>
<text x="124.6" y="42.5">C7</text>
<text x="132.8" y="45.7">1N4148</text>
<text x="134.8" y="43.4">D7</text>
<text x="159.1" y="46.9">AudioJack2</text>
<text x="167.3" y="44.6">J3</text>
<text x="24.9" y="48.8">AudioJack2_SwitchT</text>
<text x="72.4" y="52.3">1M</text>
<text x="72.5" y="50">R7</text>
<text x="201.4" y="50.2">R16</text>
<text x="201.6" y="52.5">100k</text>
<text x="212.9" y="50.2">R19</text>
<text x="213" y="52.5">100k</text>
<text x="247.2" y="51.5">2_pin_Molex_header</text>
<text x="255.5" y="48.9">J7</text>
<text x="92.6" y="54.1">Q2</text>
<text x="93.1" y="56.4">2N3904</text>
<text x="111.7" y="54.1">Q3</text>
<text x="112.2" y="56.4">2N3904</text>
<text x="132.9" y="54">R11</text>
<text x="132.9" y="56.3">22k</text>
<text x="183.6" y="54.6">GND</text>
<text x="43.9" y="64.8">GND</text>
<text x="70.5" y="62.7">1M</text>
<text x="70.6" y="60.4">R3</text>
<text x="82.2" y="60.5">D3</text>
<text x="82.7" y="62.8">1N4148</text>
<text x="197.6" y="62.2">GND</text>
<text x="209" y="62.2">GND</text>
<text x="104.9" y="66.7">R9</text>
<text x="104.9" y="69">10R</text>
<text x="129" y="66">GND</text>
<text x="66.8" y="72.4">GND</text>
<text x="78.2" y="72.4">GND</text>
<text x="101" y="76.2">GND</text>
<text x="252.1" y="76.9">Conn_01x10</text>
<text x="256.7" y="74.3">J8</text>
<text x="66.9" y="80.1">+12V</text>
<text x="162.1" y="82.8">4.7k</text>
<text x="162.2" y="80.5">R13</text>
<text x="186.3" y="80.5">R15</text>
<text x="187" y="82.8">1k</text>
<text x="33.9" y="86.5">+12V</text>
<text x="80.6" y="88.4">C2</text>
<text x="183.5" y="89.7">L1</text>
<text x="228.3" y="85.2">J5</text>
<text x="228.5" y="87.5">AudioJack2</text>
<text x="63.9" y="94.9">ICM7555xP</text>
<text x="67.5" y="92.6">U1</text>
<text x="80.8" y="90.7">100nF</text>
<text x="167.1" y="92.7">1N4148</text>
<text x="169.1" y="90.4">D8</text>
<text x="183.4" y="92">LED</text>
<text x="192.6" y="92.8">+12V</text>
<text x="200.2" y="92.8">+12V</text>
<text x="207.7" y="95.2">GND</text>
<text x="242" y="90.2">GND</text>
<text x="37.5" y="96">R1</text>
<text x="37.7" y="98.3">22k</text>
<text x="75.6" y="97.8">GND</text>
<text x="101" y="99.1">1N4148</text>
<text x="103" y="96.8">D4</text>
<text x="167.2" y="100.5">U2D</text>
<text x="196.4" y="99.7">R17</text>
<text x="38" y="107.5">Q1</text>
<text x="60.2" y="102.2">TR</text>
<text x="60.2" y="107.3">CV</text>
<text x="69.2" y="103.3" transform="rotate(-90 69.2 103.3)">VCC</text>
<text x="74" y="107.3">DIS</text>
<text x="75.6" y="102.2">Q</text>
<text x="166.4" y="102.8">TL074</text>
<text x="196.5" y="102">100k</text>
<text x="204.6" y="106">+</text>
<text x="207.6" y="106.5" transform="rotate(-90 207.6 106.5)">V+</text>
<text x="211.2" y="104.8">TL071</text>
<text x="212.3" y="102.3">U3</text>
<text x="38.5" y="109.8">2N3904</text>
<text x="48.8" y="112.5">C1</text>
<text x="60.2" y="112.4">R</text>
<text x="69.2" y="113.8" transform="rotate(-90 69.2 113.8)">GND</text>
<text x="73.3" y="112.4">THR</text>
<text x="153.2" y="112.4">R12</text>
<text x="164" y="112.4">+</text>
<text x="196.3" y="112.2">1k</text>
<text x="196.4" y="109.9">R18</text>
<text x="258" y="112.4">J9</text>
<text x="49" y="114.9">10nF</text>
<text x="70.7" y="116.9">+12V</text>
<text x="153.3" y="114.7">4.7k</text>
<text x="156.9" y="119.4">GND</text>
<text x="192.5" y="119.4">GND</text>
<text x="221.5" y="119.8">10nF</text>
<text x="221.9" y="117.5">C13</text>
<text x="232" y="118.4">D10</text>
<text x="253.4" y="115">Conn_01x04</text>
<text x="33.7" y="120.6">GND</text>
<text x="43.9" y="123.2">GND</text>
<text x="66.8" y="124.5">GND</text>
<text x="74.4" y="125.1">R4</text>
<text x="96.5" y="125.6">TL074</text>
<text x="97.3" y="123.3">U2B</text>
<text x="110.2" y="125.1">D5</text>
<text x="158.3" y="125.9">U2C</text>
<text x="204.8" y="120.5">-12V</text>
<text x="230.6" y="120.7">1N4148</text>
<text x="74.5" y="127.4">4.7k</text>
<text x="110.6" y="127.4">1N4148</text>
<text x="157.5" y="128.2">TL074</text>
<text x="180" y="130">R14</text>
<text x="233" y="128.5">100k</text>
<text x="233.3" y="126.2">R20</text>
<text x="94.1" y="135.3">+</text>
<text x="155.1" y="137.8">+</text>
<text x="180.6" y="132.4">1k</text>
<text x="204.2" y="134.7">J4</text>
<text x="204.4" y="137.1">AudioJack2</text>
<text x="239.5" y="137.2">GND</text>
<text x="97.3" y="143.6">U2A</text>
<text x="143.2" y="142.9">C10</text>
<text x="189.9" y="143.5">GND</text>
<text x="96.5" y="145.9">TL074</text>
<text x="110.2" y="145.4">D6</text>
<text x="110.6" y="147.8">1N4148</text>
<text x="143.2" y="145.2">1uF</text>
<text x="94.1" y="155.6">+</text>
<text x="142.7" y="160.7">10uF</text>
<text x="143.1" y="158.2">C11</text>
<text x="248.3" y="160.6">Conn_01x07</text>
<text x="238.2" y="165.1">GND</text>
<text x="252.9" y="163.1">J6</text>
<text x="57.9" y="172.7">1N5817</text>
<text x="59.8" y="170.4">D1</text>
<text x="73.2" y="171.6">+12V</text>
<text x="91" y="169">+12V</text>
<text x="107.5" y="169">+12V</text>
<text x="135.5" y="169">+12V</text>
<text x="26.4" y="175.9">+12V</text>
<text x="26.4" y="178.4">GND</text>
<text x="32.9" y="175.9">+12V</text>
<text x="33.1" y="178.4">GND</text>
<text x="95.9" y="176">C3</text>
<text x="96" y="178.4">10uF</text>
<text x="112.3" y="176">C5</text>
<text x="112.6" y="178.4">100nF</text>
<text x="121.3" y="178.9" transform="rotate(-90 121.3 178.9)">V+</text>
<text x="122.3" y="179.9">U2E</text>
<text x="140.3" y="176">C8</text>
<text x="140.5" y="178.4">100nF</text>
<text x="13.1" y="181.2">GND</text>
<text x="26.4" y="183.5">GND</text>
<text x="26.4" y="181">GND</text>
<text x="33.1" y="183.5">GND</text>
<text x="33.1" y="181">GND</text>
<text x="46.5" y="181.2">GND</text>
<text x="57.9" y="182.9">1N5817</text>
<text x="59.8" y="180.6">D2</text>
<text x="63.6" y="180.2">PWR_FLAG</text>
<text x="73.5" y="181.7">-12V</text>
<text x="84.5" y="185.4">GND</text>
<text x="95.9" y="183.7">C4</text>
<text x="96" y="186">10uF</text>
<text x="101" y="185.4">GND</text>
<text x="112.3" y="183.7">C6</text>
<text x="112.6" y="186">100nF</text>
<text x="122.5" y="182.2">TL074</text>
<text x="129" y="185.4">GND</text>
<text x="140.3" y="183.7">C9</text>
<text x="140.5" y="186">100nF</text>
<text x="26.4" y="186.1">-12V</text>
<text x="33.4" y="186.1">-12V</text>
<text x="63.6" y="190.4">PWR_FLAG</text>
<text x="90.5" y="192.9">-12V</text>
<text x="107" y="192.9">-12V</text>
<text x="134.9" y="192.9">-12V</text>
</g>
<g font-size="1.8">
<text x="184.1" y="44.2">TIN</text>
<text x="49.5" y="54.4">GIN</text>
<text x="16.5" y="148.5">Sheet: Pots, switches, misc</text>
<text x="16.5" y="160.1">File: potsetc.sch</text>
<text x="45.7" y="175">+12_IN</text>
<text x="45.7" y="185.2">-12_IN</text>
</g>
<g font-size=".7" fill="#008484">
<text x="209.8" y="110.4" transform="rotate(-90 209.8 110.4)">NULL</text>
<text x="212.3" y="109.1" transform="rotate(-90 212.3 109.1)">NULL</text>
</g>
</svg>
